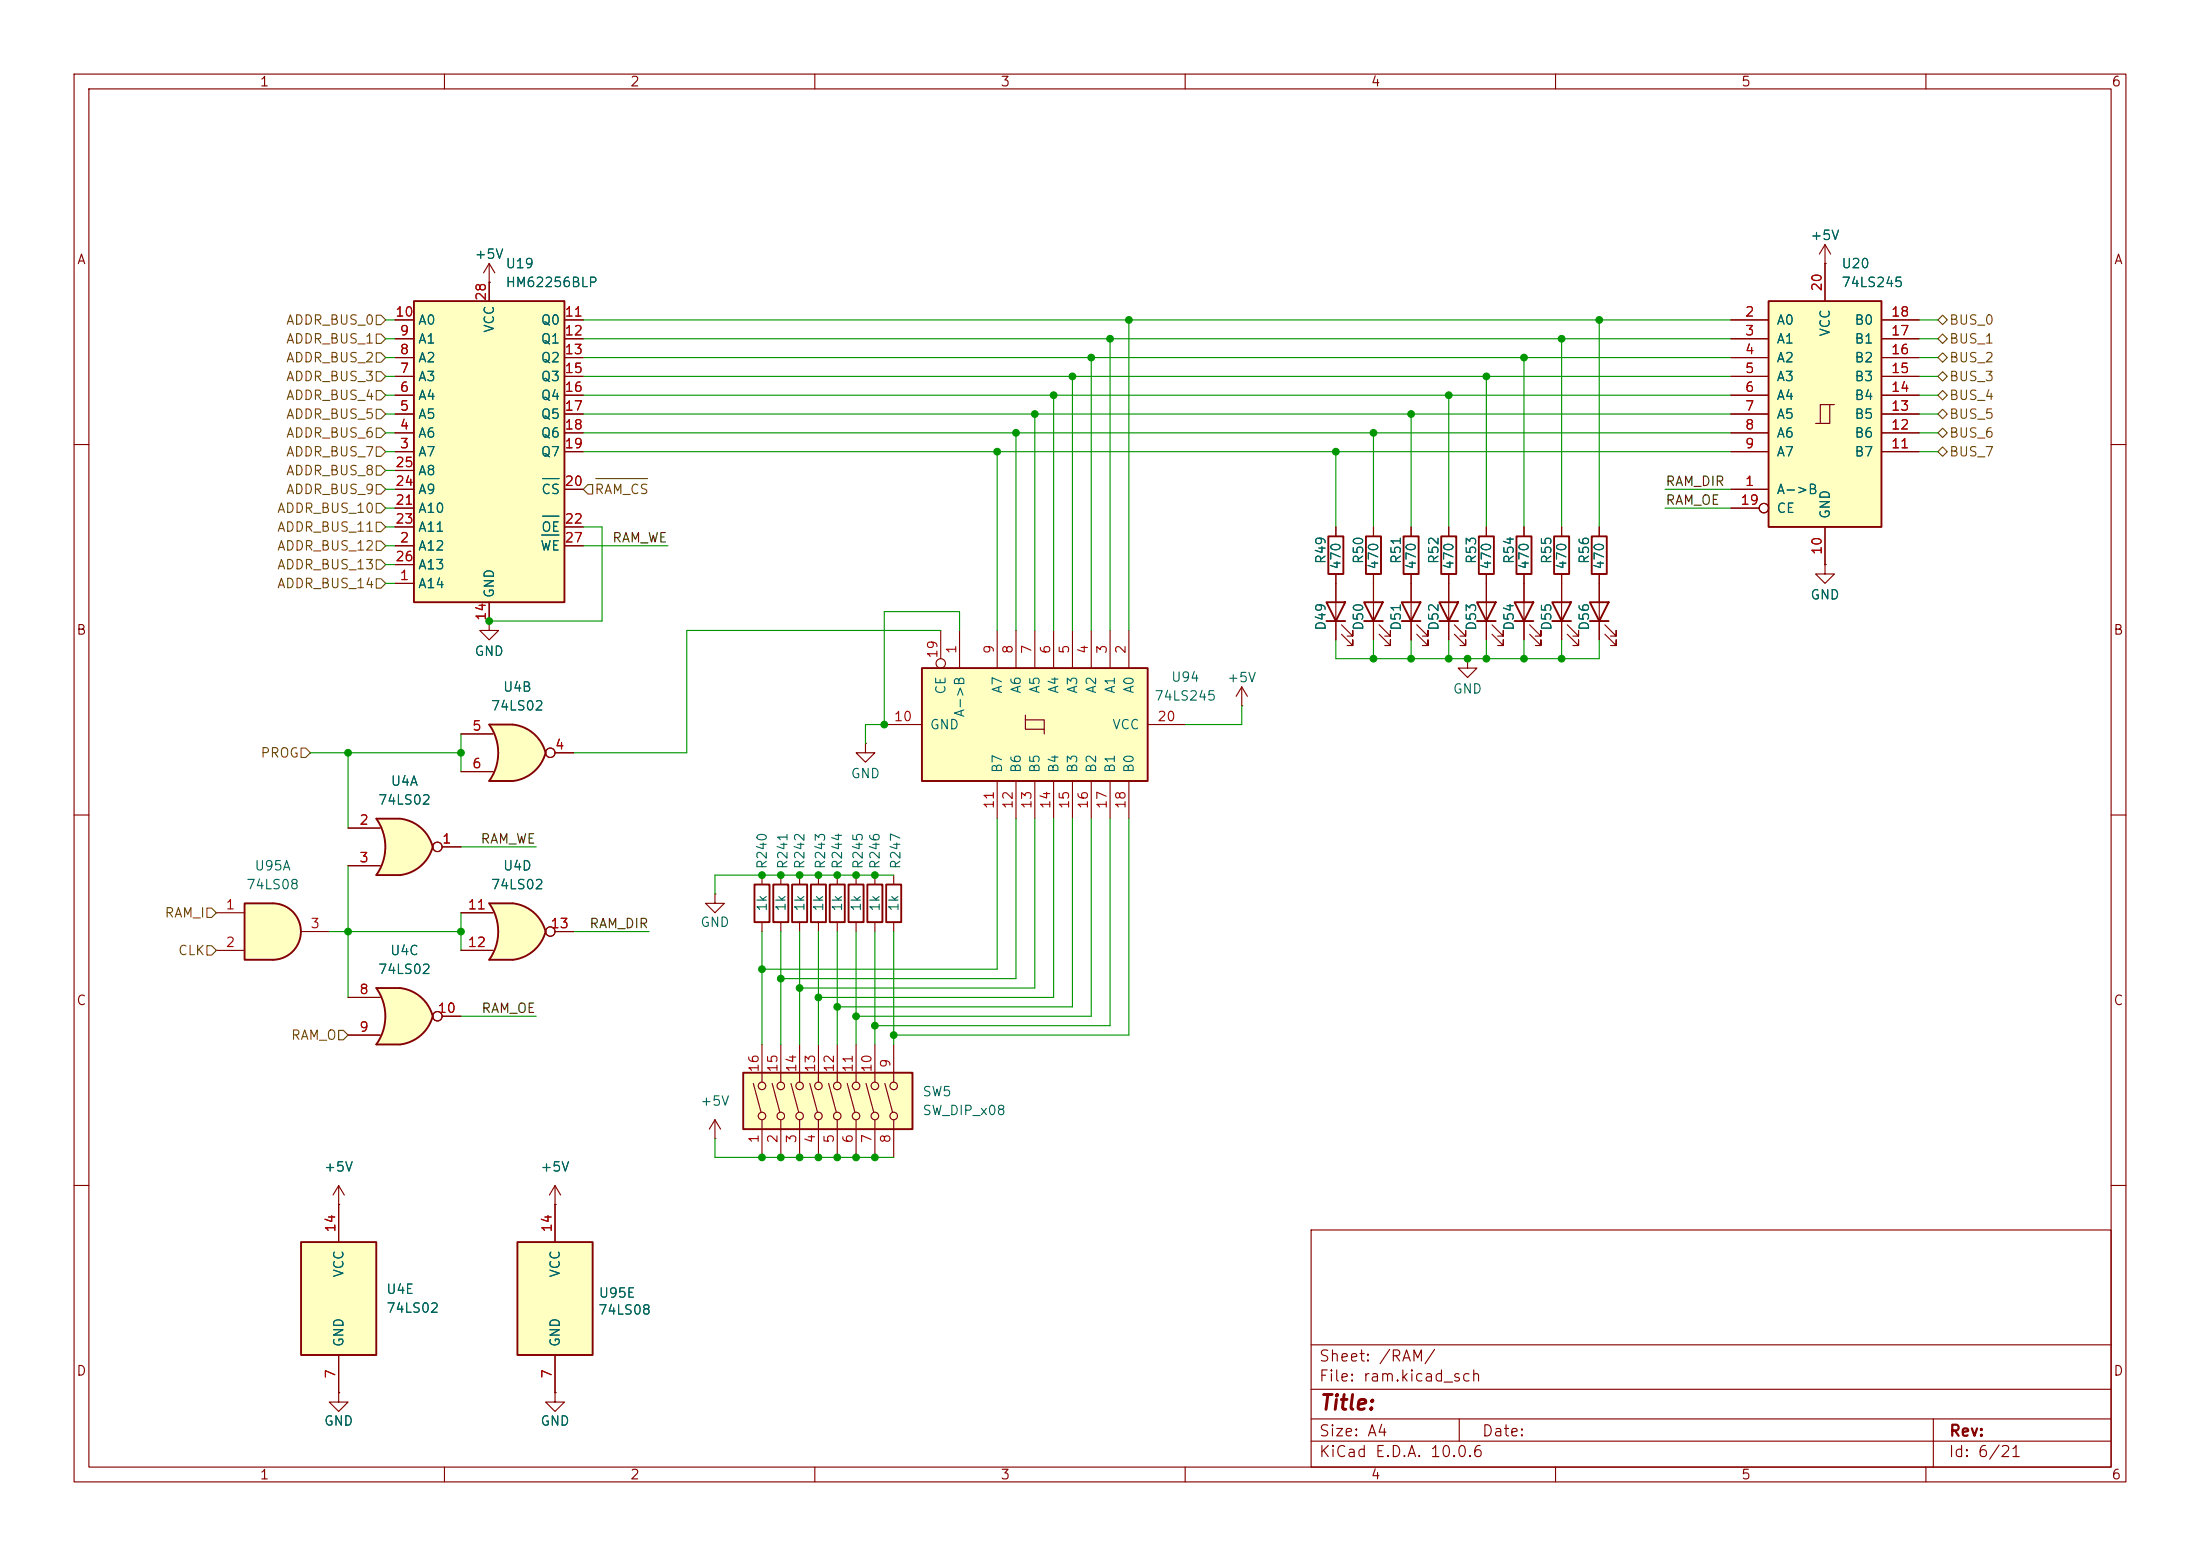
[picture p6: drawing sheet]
<svg xmlns="http://www.w3.org/2000/svg" width="297mm" height="210mm" viewBox="0 0 297 210" stroke-linecap="round" stroke-linejoin="round" font-family="sans-serif">
<g fill="none" stroke="#840000" stroke-width=".15">
<path d="M10 10h277v190h-277zM12 12h273v186h-273zM60 10v2M110 10v2M160 10v2M210 10v2M260 10v2M10 60h2M200.7 71.1v1.3M200.7 77.5v1.2M205.7 71.1v1.3M205.7 77.5v8.9"/>
<path d="M210.8 71.1v1.3M210.8 77.5v8.9M215.9 71.1v1.3M215.9 77.5v8.9M285 60h2M206.5 85.6l1.5 1.5v-.7v.7h-.7M206.5 84.3l1.5 1.6v-.8v.8h-.7M211.6 85.6l1.5 1.5v-.7v.7h-.8M211.6 84.3l1.5 1.6v-.8v.8h-.8M216.7 85.6l1.5 1.5v-.7v.7h-.8M216.7 84.3l1.5 1.6v-.8v.8h-.8M10 110h2"/>
<path d="M107.9 118.1v1.3M110.5 118.1v1.3M285 110h2M107.9 124.5v1.2M110.5 124.5v1.2M10 160h2M177 166h108v32h-108zM285 160h2M60 198v2M110 198v2M160 198v2M177 194.5h108"/>
<path d="M177 191.5h108M177 187.5h108M177 181.5h108M197 191.5v3M210 198v2M260 198v2M261 191.5v6.5"/>
</g>
<path d="M199.6 72.4h2.1v5.1h-2.1zM204.7 72.4h2.1v5.1h-2.1zM209.8 72.4h2v5.1h-2zM214.9 72.4h2v5.1h-2zM204.5 81.3h2.5l-1.3 2.5zM204.5 83.8h2.5M209.5 81.3h2.6l-1.3 2.5zM209.5 83.8h2.6M214.6 81.3h2.6l-1.3 2.5zM214.6 83.8h2.6M106.9 119.4h2.1v5.1h-2.1zM109.5 119.4h2v5.1h-2z" fill="none" stroke="#840000" stroke-width=".25"/>
<path d="M100.3 144.8h22.9v7.6h-22.9z" fill="#ffffc2"/>
<g fill="none" stroke="#840000" stroke-width=".15">
<path d="M101.7 146.2l1 3.9M102.9 141v5.1M102.9 151.1v5.1M104.2 146.2l1.1 3.9M105.4 141v5.1M105.4 151.1v5.1M106.8 146.2l1 3.9M107.9 141v5.1M107.9 151.1v5.1M109.3 146.2l1.1 3.9M110.5 141v5.1M110.5 151.1v5.1"/>
<path d="M111.9 146.2l1 3.9M113 141v5.1M113 151.1v5.1M114.4 146.2l1 3.9M115.6 141v5.1M115.6 151.1v5.1M116.9 146.2l1.1 3.9M118.1 141v5.1M118.1 151.1v5.1M119.5 146.2l1 3.9M120.6 141v5.1M120.6 151.1v5.1"/>
<circle cx="102.9" cy="150.6" r=".51"/>
<circle cx="102.9" cy="146.6" r=".51"/>
<circle cx="105.4" cy="150.6" r=".51"/>
<circle cx="105.4" cy="146.6" r=".51"/>
<circle cx="108" cy="150.6" r=".51"/>
<circle cx="108" cy="146.6" r=".51"/>
<circle cx="110.5" cy="150.6" r=".51"/>
<circle cx="110.5" cy="146.6" r=".51"/>
<circle cx="113" cy="150.6" r=".51"/>
<circle cx="113" cy="146.6" r=".51"/>
<circle cx="115.6" cy="146.6" r=".51"/>
<circle cx="115.6" cy="150.6" r=".51"/>
<circle cx="118.1" cy="150.6" r=".51"/>
<circle cx="118.1" cy="146.6" r=".51"/>
<circle cx="120.7" cy="150.6" r=".51"/>
<circle cx="120.7" cy="146.6" r=".51"/>
</g>
<path d="M100.3 144.8h22.9v7.6h-22.9z" fill="none" stroke="#840000" stroke-width=".25"/>
<path d="M66 97.8h3.2M66 105.4h3.2" fill="none" stroke="#ffffc2" stroke-width=".14"/>
<g fill="#ffffc2" stroke="#ffffc2" stroke-width=".14">
<path d="M68.6 100.2l5.1 1.4a5.2 5.2 0 0 1-4.5 3.8z"/>
<path d="M69.2 97.8a5.1 5.1 0 0 1 4.5 3.8l-5 1.3z"/>
</g>
<path d="M66 97.8h3.2v7.6h-3.2a6.7 6.7 0 0 0 0-7.6z" fill="#ffffc2"/>
<path d="M69.2 97.8h-3.2a6.6 6.6 0 0 1 0 7.6h3.2M69.2 97.8a5.1 5.1 0 0 1 4.5 3.8M189.2 81.3h2.6l-1.3 2.5zM189.2 83.8h2.6M199.4 81.3h2.5l-1.2 2.5zM199.4 83.8h2.5M73.7 101.6a5.2 5.2 0 0 1-4.5 3.8" fill="none" stroke="#840000" stroke-width=".25"/>
<g fill="none" stroke="#840000" stroke-width=".15">
<path d="M190.5 78.7v7.7M200.7 78.7v7.7M62.2 99.1h4.3M66 83.8v1.3h1.3l-1.3 1.3-1.2-1.3h1.2M66 83.8h.1M191.3 85.6l1.5 1.5v-.7v.7h-.8M191.3 84.3l1.5 1.6v-.8v.8h-.8M201.4 85.6l1.5 1.5v-.7v.7h-.7M201.4 84.3l1.5 1.6v-.8v.8h-.7M62.2 104.1h4.3M74.9 101.6h2.6"/>
<circle cx="74.3" cy="101.6" r=".63"/>
</g>
<path d="M66 121.9h3.2M66 129.5h3.2" fill="none" stroke="#ffffc2" stroke-width=".14"/>
<g fill="#ffffc2" stroke="#ffffc2" stroke-width=".14">
<path d="M68.6 124.4l5.1 1.3a5.2 5.2 0 0 1-4.5 3.8z"/>
<path d="M69.2 121.9a5.1 5.1 0 0 1 4.5 3.8l-5 1.3z"/>
</g>
<path d="M66 121.9h3.2v7.6h-3.2a6.7 6.7 0 0 0 0-7.6z" fill="#ffffc2"/>
<path d="M69.2 121.9h-3.2a6.6 6.6 0 0 1 0 7.6h3.2M69.2 121.9a5.1 5.1 0 0 1 4.5 3.8M73.7 125.7a5.2 5.2 0 0 1-4.5 3.8" fill="none" stroke="#840000" stroke-width=".25"/>
<g fill="none" stroke="#840000" stroke-width=".15">
<path d="M62.2 123.2h4.3M62.2 128.3h4.3M74.9 125.7h2.6M96.5 153.7h.1M96.5 151.1l-.7 1.3M96.5 151.1l.8 1.3M96.5 151.1v2.6"/>
<circle cx="74.3" cy="125.7" r=".63"/>
</g>
<path d="M50.8 133.4h3.2M50.8 141h3.2" fill="none" stroke="#ffffc2" stroke-width=".14"/>
<g fill="#ffffc2" stroke="#ffffc2" stroke-width=".14">
<path d="M53.4 135.8l5 1.4a5.2 5.2 0 0 1-4.4 3.8z"/>
<path d="M54 133.4a5.1 5.1 0 0 1 4.4 3.8l-5 1.3z"/>
</g>
<path d="M50.8 133.4h3.2v7.6h-3.2a6.7 6.7 0 0 0 0-7.6z" fill="#ffffc2"/>
<path d="M114.6 119.4h2v5.1h-2zM119.6 119.4h2.1v5.1h-2.1zM54 133.4h-3.2a6.6 6.6 0 0 1 0 7.6h3.2M54 133.4a5.1 5.1 0 0 1 4.4 3.8 5.2 5.2 0 0 1-4.4 3.8" fill="none" stroke="#840000" stroke-width=".25"/>
<g fill="none" stroke="#840000" stroke-width=".15">
<path d="M115.6 118.1v1.3M116.8 100.3v1.3h1.3l-1.3 1.3-1.2-1.3h1.2M116.8 100.3h.1M120.6 118.1v1.3M47 134.6h4.3M47 139.7h4.3M59.7 137.2h2.5M96.5 120.7v1.2h1.3l-1.3 1.3-1.3-1.3h1.3M96.5 120.7h.1M115.6 124.5v1.2M120.6 124.5v1.2M74.9 162.6h.1"/>
<path d="M74.9 160l-.7 1.3M74.9 160l.8 1.3M74.9 160v2.6M45.7 188v1.2h1.3l-1.3 1.3-1.3-1.3h1.3M45.7 188h.1"/>
<circle cx="59.1" cy="137.2" r=".63"/>
</g>
<path d="M40.6 167.6h10.2v15.3h-10.2z" fill="#ffffc2"/>
<path d="M194.3 81.3h2.5l-1.2 2.5zM194.3 83.8h2.5M117.1 119.4h2v5.1h-2zM40.6 167.6h10.2v15.3h-10.2z" fill="none" stroke="#840000" stroke-width=".25"/>
<path d="M195.6 78.7v7.7M196.3 85.6l1.6 1.5v-.7v.7h-.8M196.3 84.3l1.6 1.6v-.8v.8h-.8M118.1 118.1v1.3M118.1 124.5v1.2M45.7 162.6v5M45.7 182.9v5.1" fill="none" stroke="#840000" stroke-width=".15"/>
<path d="M36.8 121.9a3.8 3.8 0 0 1 3.8 3.8 3.8 3.8 0 0 1-3.8 3.8z" fill="#ffffc2" stroke="#ffffc2" stroke-width=".14"/>
<path d="M33 121.9h3.8v7.6h-3.8z" fill="#ffffc2"/>
<path d="M33 121.9h3.8a3.8 3.8 0 0 1 3.8 3.8 3.8 3.8 0 0 1-3.8 3.8h-3.8z" fill="none" stroke="#840000" stroke-width=".25"/>
<path d="M29.2 123.2h3.8M29.2 128.3h3.8M40.6 125.7h3.8M74.9 188v1.2h1.3l-1.3 1.3-1.2-1.3h1.2M74.9 188h.1" fill="none" stroke="#840000" stroke-width=".15"/>
<path d="M124.5 90.2h30.4v15.2h-30.4z" fill="#ffffc2"/>
<g fill="none" stroke="#840000" stroke-width=".15">
<path d="M119.4 97.8h5.1M127 85.1v3.8M129.5 85.1v5.1M134.6 85.1v5.1M137.2 85.1v5.1M138.4 96.5v1.9h2.6v.7M138.4 97.2h2.6v1.2M139.7 85.1v5.1M142.2 85.1v5.1M144.8 85.1v5.1M147.3 85.1v5.1M149.9 85.1v5.1"/>
<path d="M152.4 85.1v5.1M154.9 97.8h5.1M134.6 105.4v5.1M137.2 105.4v5.1M139.7 105.4v5.1M142.2 105.4v5.1M144.8 105.4v5.1M147.3 105.4v5.1M149.9 105.4v5.1M152.4 105.4v5.1"/>
<circle cx="127" cy="89.5" r=".63"/>
</g>
<path d="M124.5 90.2h30.4v15.2h-30.4z" fill="none" stroke="#840000" stroke-width=".25"/>
<path d="M69.8 167.6h10.2v15.3h-10.2z" fill="#ffffc2"/>
<path d="M69.8 167.6h10.2v15.3h-10.2z" fill="none" stroke="#840000" stroke-width=".25"/>
<path d="M74.9 162.6v5M74.9 182.9v5.1" fill="none" stroke="#840000" stroke-width=".15"/>
<path d="M50.8 110.5h3.2M50.8 118.1h3.2" fill="none" stroke="#ffffc2" stroke-width=".14"/>
<g fill="#ffffc2" stroke="#ffffc2" stroke-width=".14">
<path d="M53.4 112.9l5 1.4a5.2 5.2 0 0 1-4.4 3.8z"/>
<path d="M54 110.5a5.1 5.1 0 0 1 4.4 3.8l-5 1.3z"/>
</g>
<path d="M50.8 110.5h3.2v7.6h-3.2a6.7 6.7 0 0 0 0-7.6z" fill="#ffffc2"/>
<path d="M54 110.5h-3.2a6.6 6.6 0 0 1 0 7.6h3.2M54 110.5a5.1 5.1 0 0 1 4.4 3.8 5.2 5.2 0 0 1-4.4 3.8" fill="none" stroke="#840000" stroke-width=".25"/>
<g fill="none" stroke="#840000" stroke-width=".15">
<path d="M66 38.1h.1M66 35.6l-.7 1.2M66 35.6l.8 1.2M66 35.6v2.5M246.4 76.2v1.3h1.2l-1.2 1.2-1.3-1.2h1.3M246.4 76.2h.1M167.6 95.3h.1M167.6 92.7l-.7 1.3M167.6 92.7l.8 1.3M167.6 92.7v2.6M47 111.8h4.3M47 116.8h4.3"/>
<path d="M59.7 114.3h2.5M45.7 162.6h.1M45.7 160l-.7 1.3M45.7 160l.8 1.3M45.7 160v2.6"/>
<circle cx="59.1" cy="114.3" r=".63"/>
</g>
<path d="M55.9 40.6h20.3v40.7h-20.3z" fill="#ffffc2"/>
<path d="M55.9 40.6h20.3v40.7h-20.3z" fill="none" stroke="#840000" stroke-width=".25"/>
<g fill="none" stroke="#840000" stroke-width=".15">
<path d="M66 38.1v2.5M246.4 35.6h.1M246.4 33l-.8 1.3M246.4 33l.7 1.3M246.4 33v2.6M53.3 58.4h2.6M53.3 55.9h2.6M53.3 53.3h2.6M53.3 50.8h2.6M53.3 48.3h2.6M53.3 45.7h2.6M53.3 43.2h2.6"/>
<path d="M76.2 58.4h2.5M76.2 55.9h2.5M76.2 53.3h2.5M76.2 50.8h2.5M76.2 48.3h2.5M76.2 45.7h2.5M76.2 43.2h2.5M53.3 78.7h2.6M53.3 73.7h2.6M53.3 61h2.6M53.3 66h2.6M53.3 68.6h2.6"/>
<path d="M53.3 71.1h2.6M53.3 63.5h2.6M53.3 76.2h2.6M76.2 73.7h2.5M76.2 61h2.5M76.2 66h2.5M76.2 71.1h2.5M66 81.3v2.5"/>
</g>
<path d="M73.1 72.2h2.4M73.2 64.6h2.3M73.2 69.7h2.3" fill="none" stroke="#006464" stroke-width=".15"/>
<path d="M238.8 40.6h15.2v30.5h-15.2z" fill="#ffffc2"/>
<g fill="none" stroke="#840000" stroke-width=".15">
<path d="M66 38.1h.1M66 38.1v2.5M246.4 35.6h.1M246.4 35.6v5M53.3 43.2h2.6M53.3 45.7h2.6M53.3 48.3h2.6M53.3 50.8h2.6M53.3 53.3h2.6M53.3 55.9h2.6M53.3 58.4h2.6M76.2 43.2h2.5"/>
<path d="M76.2 45.7h2.5M76.2 48.3h2.5M76.2 50.8h2.5M76.2 53.3h2.5M76.2 55.9h2.5M76.2 58.4h2.5M233.7 43.2h5.1M233.7 45.7h5.1M233.7 48.3h5.1M233.7 50.8h5.1M233.7 53.3h5.1M233.7 55.9h5.1"/>
<path d="M233.7 58.4h5.1M247 54.6h-1.3v2.6M247.6 54.6h-.6v2.6h-1.9M254 43.2h5.1M254 45.7h5.1M254 48.3h5.1M254 50.8h5.1M254 53.3h5.1M254 55.9h5.1M254 58.4h5.1M53.3 66h2.6M53.3 61h2.6"/>
<path d="M53.3 68.6h2.6M53.3 78.7h2.6M53.3 73.7h2.6M53.3 71.1h2.6M53.3 63.5h2.6M53.3 76.2h2.6M76.2 66h2.5M76.2 61h2.5M76.2 73.7h2.5M76.2 71.1h2.5M180.3 71.1v1.3M180.3 77.5v8.9"/>
<path d="M185.4 71.1v1.3M185.4 77.5v8.9M190.5 71.1v1.3M190.5 77.5v3.8M195.6 71.1v1.3M195.6 77.5v3.8M200.7 71.1v1.3M200.7 77.5v3.8M205.7 71.1v1.3M205.7 77.5v3.8M210.8 71.1v1.3M210.8 77.5v3.8"/>
<path d="M215.9 71.1v1.3M215.9 77.5v3.8M233.7 66h5.1M233.7 61h5.1M233.7 68.6h3.8M246.4 76.2h.1M246.4 71.1v5.1M254 61h5.1M62.2 99.1h4.3M66 83.8h.1M66 81.3v2.5M181.1 85.6l1.5 1.5v-.7v.7h-.7"/>
<path d="M181.1 84.3l1.5 1.6v-.8v.8h-.7M186.2 85.6l1.5 1.5v-.7v.7h-.8M186.2 84.3l1.5 1.6v-.8v.8h-.8M190.5 83.8v2.6M195.6 83.8v2.6M198.1 88.9v1.3h1.3l-1.3 1.2-1.3-1.2h1.3M198.1 88.9h.1M200.7 83.8v2.6M205.7 83.8v2.6M210.8 83.8v2.6M215.9 83.8v2.6M47 111.8h4.3"/>
<path d="M47 116.8h4.3M59.7 114.3h2.5M62.2 104.1h4.3M74.9 101.6h2.6M102.9 118.1v1.3M105.4 118.1v1.3M113 118.1v1.3M47 134.6h4.3M47 139.7h4.3M59.7 137.2h2.5M62.2 123.2h4.3M62.2 128.3h4.3"/>
<path d="M74.9 125.7h2.6M102.9 124.5v1.2M105.4 124.5v1.2M113 124.5v1.2M45.7 162.6h.1M45.7 162.6v5M74.9 162.6h.1M74.9 162.6v5M45.7 188h.1M45.7 182.9v5.1M74.9 188h.1M74.9 182.9v5.1"/>
<circle cx="238.1" cy="68.6" r=".63"/>
<circle cx="59.1" cy="114.3" r=".63"/>
<circle cx="74.3" cy="101.6" r=".63"/>
<circle cx="59.1" cy="137.2" r=".63"/>
<circle cx="74.3" cy="125.7" r=".63"/>
</g>
<path d="M238.8 40.6h15.2v30.5h-15.2zM179.3 72.4h2.1v5.1h-2.1zM184.4 72.4h2v5.1h-2zM189.5 72.4h2v5.1h-2zM194.6 72.4h2v5.1h-2zM179.1 81.3h2.5l-1.3 2.5zM179.1 83.8h2.5M184.1 81.3h2.6l-1.3 2.5zM184.1 83.8h2.6M101.9 119.4h2v5.1h-2zM104.4 119.4h2v5.1h-2zM112 119.4h2v5.1h-2z" fill="none" stroke="#840000" stroke-width=".25"/>
<g fill="none" stroke="#725600" stroke-width=".15">
<path d="M50.8 47.6h.6l.7 .7-.7 .6h-.6zM50.8 42.5h.6l.7 .7-.7 .6h-.6zM50.8 50.2h.6l.7 .6-.7 .6h-.6zM50.8 52.7h.6l.7 .6-.7 .7h-.6zM50.8 57.8h.6l.7 .6-.7 .7h-.6zM50.8 55.2h.6l.7 .7-.7 .6h-.6zM50.8 45.1h.6l.7 .6-.7 .7h-.6zM261.6 50.8l.7-.6 .6 .6-.6 .6zM261.6 48.3l.7-.7 .6 .7-.6 .6zM261.6 45.7l.7-.6 .6 .6-.6 .7zM261.6 53.3l.7-.6 .6 .6-.6 .7zM261.6 58.4l.7-.6 .6 .6-.6 .7z"/>
<path d="M261.6 55.9l.7-.7 .6 .7-.6 .6zM262.3 42.5l.6 .7-.6 .6-.7-.6zM50.8 67.9h.6l.7 .7-.7 .6h-.6zM50.8 60.3h.6l.7 .7-.7 .6h-.6zM50.8 62.9h.6l.7 .6-.7 .6h-.6zM50.8 78.1h.6l.7 .6-.7 .7h-.6zM50.8 73h.6l.7 .7-.7 .6h-.6zM50.8 65.4h.6l.7 .6-.7 .7h-.6zM50.8 75.6h.6l.7 .6-.7 .6h-.6zM50.8 70.5h.6l.7 .6-.7 .7h-.6zM78.7 66l.7-.6h.6v1.3h-.6zM80.4 64.6h7"/>
<path d="M261.6 61l.7-.7 .6 .7-.6 .6zM40.6 101h.7l.6 .6-.6 .6h-.7zM27.9 122.6h.7l.6 .6-.6 .6h-.7zM27.9 127.6h.7l.6 .7-.6 .6h-.7zM45.7 139.1h.7l.6 .6-.6 .6h-.7z"/>
</g>
<g fill="none" stroke="#009600" stroke-width=".15">
<path d="M52.1 53.3h1.2M52.1 43.2h1.2M52.1 58.4h1.2M52.1 50.8h1.2M52.1 55.9h1.2M52.1 48.3h1.2M52.1 45.7h1.2M78.7 53.3h155M78.7 43.2h155M78.7 58.4h155M78.7 50.8h155M78.7 55.9h155"/>
<path d="M78.7 48.3h155M78.7 45.7h155M137.2 58.4v26.7M139.7 55.9v29.2M142.2 53.3v31.8M144.8 50.8v34.3M147.3 48.3v36.8M149.9 45.7v39.4M152.4 43.2v41.9M185.4 58.4v12.7M190.5 55.9v15.2M195.6 53.3v17.8"/>
<path d="M200.7 50.8v20.3M205.7 48.3v22.8M210.8 45.7v25.4M215.9 43.2v27.9M259.1 53.3h2.5M259.1 43.2h2.5M259.1 58.4h2.5M259.1 50.8h2.5M259.1 55.9h2.5M259.1 48.3h2.5M259.1 45.7h2.5M52.1 68.6h1.2"/>
<path d="M52.1 71.1h1.2M52.1 61h1.2M52.1 73.7h1.2M52.1 63.5h1.2M52.1 76.2h1.2M52.1 78.7h1.2M52.1 66h1.2M78.7 71.1h2.6v12.7h-15.3M78.7 61h155M78.7 73.7h11.5M134.6 61v24.1M180.3 61v10.1"/>
<path d="M224.8 68.6h8.9M224.8 66h8.9M259.1 61h2.5M62.2 99.1v5M127 85.1h-34.3v16.5h-15.2M129.5 85.1v-2.5h-10.1v15.2h-2.6v2.5M167.6 95.3v2.5h-7.6M180.3 86.4v2.5h35.6v-2.5M185.4 86.4v2.5M190.5 86.4v2.5M195.6 86.4v2.5M200.7 86.4v2.5"/>
<path d="M205.7 86.4v2.5M210.8 86.4v2.5M41.9 101.6h20.3M47 101.6v10.2M47 116.8v17.8M62.2 114.3h10.2M120.6 118.1h-24.1v2.6M134.6 110.5v20.3h-31.7M137.2 110.5v21.6h-31.8M139.7 110.5v22.9h-31.8M142.2 110.5v24.1h-31.7M144.8 110.5v25.4h-31.8"/>
<path d="M147.3 110.5v26.7h-31.7M149.9 110.5v27.9h-31.8M152.4 110.5v29.2h-31.8M44.4 125.7h17.8M62.2 123.2v5.1M62.2 137.2h10.2M77.5 125.7h10.1M102.9 125.7v15.3M105.4 125.7v15.3M107.9 125.7v15.3M110.5 125.7v15.3M113 125.7v15.3"/>
<path d="M115.6 125.7v15.3M118.1 125.7v15.3M120.6 125.7v15.3M96.5 153.7v2.5h24.1"/>
</g>
<path d="M73.1 72.2h2.4M73.2 64.6h2.3M73.2 69.7h2.3" fill="none" stroke="#006464" stroke-width=".15"/>
<g fill="#009600" stroke="#009600" stroke-width=".14">
<circle cx="107.9" cy="118.1" r=".46"/>
<circle cx="110.5" cy="118.1" r=".46"/>
<circle cx="113" cy="118.1" r=".46"/>
<circle cx="118.1" cy="118.1" r=".46"/>
<circle cx="115.6" cy="118.1" r=".46"/>
<circle cx="185.4" cy="58.4" r=".46"/>
<circle cx="137.2" cy="58.4" r=".46"/>
<circle cx="119.4" cy="97.8" r=".46"/>
<circle cx="134.6" cy="61" r=".46"/>
<circle cx="180.3" cy="61" r=".46"/>
<circle cx="200.7" cy="88.9" r=".46"/>
<circle cx="198.1" cy="88.9" r=".46"/>
<circle cx="210.8" cy="45.7" r=".46"/>
<circle cx="205.7" cy="48.3" r=".46"/>
<circle cx="200.7" cy="50.8" r=".46"/>
<circle cx="190.5" cy="88.9" r=".46"/>
<circle cx="185.4" cy="88.9" r=".46"/>
<circle cx="205.7" cy="88.9" r=".46"/>
<circle cx="210.8" cy="88.9" r=".46"/>
<circle cx="195.6" cy="88.9" r=".46"/>
<circle cx="190.5" cy="55.9" r=".46"/>
<circle cx="195.6" cy="53.3" r=".46"/>
<circle cx="215.9" cy="43.2" r=".46"/>
<circle cx="120.6" cy="139.7" r=".46"/>
<circle cx="118.1" cy="138.4" r=".46"/>
<circle cx="113" cy="156.2" r=".46"/>
<circle cx="118.1" cy="156.2" r=".46"/>
<circle cx="115.6" cy="156.2" r=".46"/>
<circle cx="110.5" cy="134.6" r=".46"/>
<circle cx="107.9" cy="133.4" r=".46"/>
<circle cx="115.6" cy="137.2" r=".46"/>
<circle cx="113" cy="135.9" r=".46"/>
<circle cx="110.5" cy="156.2" r=".46"/>
<circle cx="107.9" cy="156.2" r=".46"/>
<circle cx="105.4" cy="156.2" r=".46"/>
<circle cx="102.9" cy="156.2" r=".46"/>
<circle cx="105.4" cy="132.1" r=".46"/>
<circle cx="102.9" cy="130.8" r=".46"/>
<circle cx="144.8" cy="50.8" r=".46"/>
<circle cx="142.2" cy="53.3" r=".46"/>
<circle cx="152.4" cy="43.2" r=".46"/>
<circle cx="149.9" cy="45.7" r=".46"/>
<circle cx="147.3" cy="48.3" r=".46"/>
<circle cx="139.7" cy="55.9" r=".46"/>
<circle cx="66" cy="83.8" r=".46"/>
<circle cx="47" cy="101.6" r=".46"/>
<circle cx="105.4" cy="118.1" r=".46"/>
<circle cx="102.9" cy="118.1" r=".46"/>
<circle cx="47" cy="125.7" r=".46"/>
<circle cx="62.2" cy="125.7" r=".46"/>
<circle cx="62.2" cy="101.6" r=".46"/>
</g>
<text font-size="2" fill="#840000" x="178" y="190.8">Title:</text>
<g font-size="1.5" fill="#840000">
<text x="178" y="184.1">Sheet: /RAM/</text>
<text x="178" y="186.8">File: ram.kicad_sch</text>
<text x="178" y="197">KiCad E.D.A. 10.0.6</text>
<text x="178" y="194.2">Size: A4</text>
<text x="200" y="194.2">Date:</text>
<text x="263" y="197">Id: 6/21</text>
<text x="263" y="194.2">Rev:</text>
</g>
<g font-size="1.3" fill="#840000">
<text x="35" y="12">1</text>
<text x="85" y="12">2</text>
<text x="135" y="12">3</text>
<text x="185" y="12">4</text>
<text x="235" y="12">5</text>
<text x="285" y="12">6</text>
<text x="10.3" y="36">A</text>
<text x="285.3" y="36">A</text>
<text x="10.2" y="86">B</text>
<text x="285.2" y="86">B</text>
<text x="10.2" y="136">C</text>
<text x="285.2" y="136">C</text>
<text x="10.2" y="186">D</text>
<text x="285.2" y="186">D</text>
<text x="35" y="200">1</text>
<text x="85" y="200">2</text>
<text x="135" y="200">3</text>
<text x="185" y="200">4</text>
<text x="235" y="200">5</text>
<text x="285" y="200">6</text>
</g>
<g font-size="1.3" fill="#006464">
<text x="64" y="35.3">+5V</text>
<text x="244.3" y="32.7">+5V</text>
<text x="68.2" y="36.5">U19</text>
<text x="68.2" y="39.1">HM62256BLP</text>
<text x="248.5" y="36.5">U20</text>
<text x="248.5" y="39.1">74LS245</text>
<text x="56.4" y="46.7">A1</text>
<text x="56.4" y="44.1">A0</text>
<text x="67" y="45" transform="rotate(-90 67 45)">VCC</text>
<text x="72.9" y="44.1">Q0</text>
<text x="72.9" y="46.7">Q1</text>
<text x="239.7" y="44.1">A0</text>
<text x="239.7" y="46.7">A1</text>
<text x="247.3" y="45.5" transform="rotate(-90 247.3 45.5)">VCC</text>
<text x="250.3" y="46.7">B1</text>
<text x="250.3" y="44.1">B0</text>
<text x="56.4" y="51.8">A3</text>
<text x="56.4" y="49.2">A2</text>
<text x="72.9" y="49.2">Q2</text>
<text x="72.9" y="51.8">Q3</text>
<text x="239.7" y="49.2">A2</text>
<text x="239.7" y="51.8">A3</text>
<text x="250.3" y="51.8">B3</text>
<text x="250.3" y="49.2">B2</text>
<text x="56.4" y="59.4">A6</text>
<text x="56.4" y="56.8">A5</text>
<text x="56.4" y="54.3">A4</text>
<text x="72.9" y="54.3">Q4</text>
<text x="72.9" y="56.8">Q5</text>
<text x="72.9" y="59.4">Q6</text>
<text x="239.7" y="54.3">A4</text>
<text x="239.7" y="56.8">A5</text>
<text x="239.7" y="59.4">A6</text>
<text x="250.3" y="59.4">B6</text>
<text x="250.3" y="56.8">B5</text>
<text x="250.3" y="54.3">B4</text>
<text x="56.4" y="61.9">A7</text>
<text x="56.4" y="64.5">A8</text>
<text x="72.9" y="61.9">Q7</text>
<text x="239.7" y="61.9">A7</text>
<text x="250.3" y="61.9">B7</text>
<text x="56.4" y="69.5">A10</text>
<text x="56.4" y="67">A9</text>
<text x="73" y="67">CS</text>
<text x="239.7" y="67">A-&gt;B</text>
<text x="239.7" y="69.5">CE</text>
<text x="247.3" y="70.1" transform="rotate(-90 247.3 70.1)">GND</text>
<text x="56.4" y="74.6">A12</text>
<text x="56.4" y="72.1">A11</text>
<text x="56.4" y="77.2">A13</text>
<text x="72.9" y="74.6">WE</text>
<text x="73" y="72.1">OE</text>
<text x="179.3" y="76.2" transform="rotate(-90 179.3 76.2)">R49</text>
<text x="181.3" y="77" transform="rotate(-90 181.3 77)">470</text>
<text x="184.4" y="76.2" transform="rotate(-90 184.4 76.2)">R50</text>
<text x="186.4" y="77" transform="rotate(-90 186.4 77)">470</text>
<text x="189.4" y="76.2" transform="rotate(-90 189.4 76.2)">R51</text>
<text x="191.5" y="77" transform="rotate(-90 191.5 77)">470</text>
<text x="194.5" y="76.2" transform="rotate(-90 194.5 76.2)">R52</text>
<text x="196.5" y="77" transform="rotate(-90 196.5 77)">470</text>
<text x="199.6" y="76.2" transform="rotate(-90 199.6 76.2)">R53</text>
<text x="201.6" y="77" transform="rotate(-90 201.6 77)">470</text>
<text x="204.7" y="76.2" transform="rotate(-90 204.7 76.2)">R54</text>
<text x="206.7" y="77" transform="rotate(-90 206.7 77)">470</text>
<text x="209.8" y="76.2" transform="rotate(-90 209.8 76.2)">R55</text>
<text x="211.8" y="77" transform="rotate(-90 211.8 77)">470</text>
<text x="214.8" y="76.2" transform="rotate(-90 214.8 76.2)">R56</text>
<text x="216.9" y="77" transform="rotate(-90 216.9 77)">470</text>
<text x="56.4" y="79.7">A14</text>
<text x="67" y="80.8" transform="rotate(-90 67 80.8)">GND</text>
<text x="244.3" y="81.2">GND</text>
<text x="64" y="88.8">GND</text>
<text x="179.3" y="85.2" transform="rotate(-90 179.3 85.2)">D49</text>
<text x="184.4" y="85.2" transform="rotate(-90 184.4 85.2)">D50</text>
<text x="189.4" y="85.2" transform="rotate(-90 189.4 85.2)">D51</text>
<text x="194.5" y="85.2" transform="rotate(-90 194.5 85.2)">D52</text>
<text x="199.6" y="85.2" transform="rotate(-90 199.6 85.2)">D53</text>
<text x="204.7" y="85.2" transform="rotate(-90 204.7 85.2)">D54</text>
<text x="209.8" y="85.2" transform="rotate(-90 209.8 85.2)">D55</text>
<text x="214.8" y="85.2" transform="rotate(-90 214.8 85.2)">D56</text>
<text x="67.8" y="93.7">U4B</text>
<text x="128" y="93.8" transform="rotate(-90 128 93.8)">CE</text>
<text x="135.6" y="93.7" transform="rotate(-90 135.6 93.7)">A7</text>
<text x="138.1" y="93.7" transform="rotate(-90 138.1 93.7)">A6</text>
<text x="140.7" y="93.7" transform="rotate(-90 140.7 93.7)">A5</text>
<text x="143.2" y="93.7" transform="rotate(-90 143.2 93.7)">A4</text>
<text x="145.7" y="93.7" transform="rotate(-90 145.7 93.7)">A3</text>
<text x="148.3" y="93.7" transform="rotate(-90 148.3 93.7)">A2</text>
<text x="150.8" y="93.7" transform="rotate(-90 150.8 93.7)">A1</text>
<text x="153.4" y="93.7" transform="rotate(-90 153.4 93.7)">A0</text>
<text x="155.8" y="94.9">74LS245</text>
<text x="158" y="92.3">U94</text>
<text x="165.6" y="92.4">+5V</text>
<text x="196.1" y="93.9">GND</text>
<text x="66.2" y="96.2">74LS02</text>
<text x="125.4" y="98.8">GND</text>
<text x="130.5" y="96.9" transform="rotate(-90 130.5 96.9)">A-&gt;B</text>
<text x="150.1" y="98.8">VCC</text>
<text x="52.7" y="106.4">U4A</text>
<text x="114.8" y="105.4">GND</text>
<text x="135.6" y="104.4" transform="rotate(-90 135.6 104.4)">B7</text>
<text x="138.1" y="104.4" transform="rotate(-90 138.1 104.4)">B6</text>
<text x="140.7" y="104.4" transform="rotate(-90 140.7 104.4)">B5</text>
<text x="143.2" y="104.4" transform="rotate(-90 143.2 104.4)">B4</text>
<text x="145.7" y="104.4" transform="rotate(-90 145.7 104.4)">B3</text>
<text x="148.3" y="104.4" transform="rotate(-90 148.3 104.4)">B2</text>
<text x="150.8" y="104.4" transform="rotate(-90 150.8 104.4)">B1</text>
<text x="153.4" y="104.4" transform="rotate(-90 153.4 104.4)">B0</text>
<text x="50.9" y="108.9">74LS02</text>
<text x="34.3" y="117.8">U95A</text>
<text x="67.8" y="117.8">U4D</text>
<text x="103.8" y="117.4" transform="rotate(-90 103.8 117.4)">R240</text>
<text x="106.6" y="117.4" transform="rotate(-90 106.6 117.4)">R241</text>
<text x="108.9" y="117.4" transform="rotate(-90 108.9 117.4)">R242</text>
<text x="111.7" y="117.4" transform="rotate(-90 111.7 117.4)">R243</text>
<text x="114" y="117.4" transform="rotate(-90 114 117.4)">R244</text>
<text x="116.8" y="117.4" transform="rotate(-90 116.8 117.4)">R245</text>
<text x="119.1" y="117.4" transform="rotate(-90 119.1 117.4)">R246</text>
<text x="121.9" y="117.4" transform="rotate(-90 121.9 117.4)">R247</text>
<text x="33.2" y="120.3">74LS08</text>
<text x="66.2" y="120.3">74LS02</text>
<text x="94.5" y="125.4">GND</text>
<text x="103.8" y="123.1" transform="rotate(-90 103.8 123.1)">1k</text>
<text x="106.4" y="123.1" transform="rotate(-90 106.4 123.1)">1k</text>
<text x="108.9" y="123.1" transform="rotate(-90 108.9 123.1)">1k</text>
<text x="111.5" y="123.1" transform="rotate(-90 111.5 123.1)">1k</text>
<text x="114" y="123.1" transform="rotate(-90 114 123.1)">1k</text>
<text x="116.5" y="123.1" transform="rotate(-90 116.5 123.1)">1k</text>
<text x="119.1" y="123.1" transform="rotate(-90 119.1 123.1)">1k</text>
<text x="121.6" y="123.1" transform="rotate(-90 121.6 123.1)">1k</text>
<text x="50.9" y="131.8">74LS02</text>
<text x="52.6" y="129.2">U4C</text>
<text x="94.5" y="149.6">+5V</text>
<text x="124.4" y="148.3">SW5</text>
<text x="124.4" y="150.8">SW_DIP_x08</text>
<text x="43.7" y="158.4">+5V</text>
<text x="72.9" y="158.4">+5V</text>
<text x="46.7" y="172.5" transform="rotate(-90 46.7 172.5)">VCC</text>
<text x="75.9" y="172.5" transform="rotate(-90 75.9 172.5)">VCC</text>
<text x="52.1" y="175">U4E</text>
<text x="52.1" y="177.5">74LS02</text>
<text x="80.7" y="177.7">74LS08</text>
<text x="80.7" y="175.5">U95E</text>
<text x="46.7" y="181.9" transform="rotate(-90 46.7 181.9)">GND</text>
<text x="75.9" y="181.9" transform="rotate(-90 75.9 181.9)">GND</text>
<text x="43.7" y="192.7">GND</text>
<text x="72.9" y="192.7">GND</text>
</g>
<g font-size="1.3" fill="#a90000">
<text x="65.9" y="40.7" transform="rotate(-90 65.9 40.7)">28</text>
<text x="246.2" y="39.4" transform="rotate(-90 246.2 39.4)">20</text>
<text x="53.3" y="43">10</text>
<text x="53.9" y="45.6">9</text>
<text x="76.1" y="43">11</text>
<text x="76.1" y="45.6">12</text>
<text x="235.5" y="43">2</text>
<text x="235.5" y="45.6">3</text>
<text x="255.2" y="45.6">17</text>
<text x="255.2" y="43">18</text>
<text x="53.9" y="53.2">6</text>
<text x="53.9" y="50.7">7</text>
<text x="53.9" y="48.1">8</text>
<text x="76.1" y="48.1">13</text>
<text x="76.1" y="50.7">15</text>
<text x="76.1" y="53.2">16</text>
<text x="235.5" y="48.1">4</text>
<text x="235.5" y="50.7">5</text>
<text x="235.5" y="53.2">6</text>
<text x="255.2" y="53.2">14</text>
<text x="255.2" y="50.7">15</text>
<text x="255.2" y="48.1">16</text>
<text x="53.9" y="58.3">4</text>
<text x="53.9" y="55.7">5</text>
<text x="76.1" y="55.7">17</text>
<text x="76.1" y="58.3">18</text>
<text x="235.5" y="55.7">7</text>
<text x="235.5" y="58.3">8</text>
<text x="255.2" y="58.3">12</text>
<text x="255.2" y="55.7">13</text>
<text x="53.3" y="65.9">24</text>
<text x="53.3" y="63.4">25</text>
<text x="53.9" y="60.8">3</text>
<text x="76.1" y="60.8">19</text>
<text x="76.1" y="65.9">20</text>
<text x="235.5" y="65.9">1</text>
<text x="235.5" y="60.8">9</text>
<text x="255.2" y="60.8">11</text>
<text x="53.3" y="68.4">21</text>
<text x="53.3" y="71">23</text>
<text x="76.1" y="71">22</text>
<text x="234.9" y="68.4">19</text>
<text x="53.3" y="76.1">26</text>
<text x="53.9" y="73.5">2</text>
<text x="76.1" y="73.5">27</text>
<text x="246.2" y="75" transform="rotate(-90 246.2 75)">10</text>
<text x="53.9" y="78.6">1</text>
<text x="65.9" y="83.9" transform="rotate(-90 65.9 83.9)">14</text>
<text x="126.9" y="89" transform="rotate(-90 126.9 89)">19</text>
<text x="129.4" y="88.4" transform="rotate(-90 129.4 88.4)">1</text>
<text x="134.5" y="88.4" transform="rotate(-90 134.5 88.4)">9</text>
<text x="137" y="88.4" transform="rotate(-90 137 88.4)">8</text>
<text x="139.6" y="88.4" transform="rotate(-90 139.6 88.4)">7</text>
<text x="142.1" y="88.4" transform="rotate(-90 142.1 88.4)">6</text>
<text x="144.6" y="88.4" transform="rotate(-90 144.6 88.4)">5</text>
<text x="147.2" y="88.4" transform="rotate(-90 147.2 88.4)">4</text>
<text x="149.7" y="88.4" transform="rotate(-90 149.7 88.4)">3</text>
<text x="152.3" y="88.4" transform="rotate(-90 152.3 88.4)">2</text>
<text x="63.7" y="98.9">5</text>
<text x="74.8" y="101.5">4</text>
<text x="120.6" y="97.7">10</text>
<text x="156.1" y="97.7">20</text>
<text x="63.7" y="104">6</text>
<text x="48.4" y="111.6">2</text>
<text x="134.5" y="109.3" transform="rotate(-90 134.5 109.3)">11</text>
<text x="137" y="109.3" transform="rotate(-90 137 109.3)">12</text>
<text x="139.6" y="109.3" transform="rotate(-90 139.6 109.3)">13</text>
<text x="142.1" y="109.3" transform="rotate(-90 142.1 109.3)">14</text>
<text x="144.6" y="109.3" transform="rotate(-90 144.6 109.3)">15</text>
<text x="147.2" y="109.3" transform="rotate(-90 147.2 109.3)">16</text>
<text x="149.7" y="109.3" transform="rotate(-90 149.7 109.3)">17</text>
<text x="152.3" y="109.3" transform="rotate(-90 152.3 109.3)">18</text>
<text x="48.4" y="116.7">3</text>
<text x="59.6" y="114.2">1</text>
<text x="30.4" y="123.1">1</text>
<text x="41.8" y="125.6">3</text>
<text x="63.1" y="123.1">11</text>
<text x="74.2" y="125.6">13</text>
<text x="30.4" y="128.1">2</text>
<text x="63.1" y="128.1">12</text>
<text x="48.4" y="134.5">8</text>
<text x="59" y="137">10</text>
<text x="48.4" y="139.6">9</text>
<text x="102.7" y="144.8" transform="rotate(-90 102.7 144.8)">16</text>
<text x="105.3" y="144.8" transform="rotate(-90 105.3 144.8)">15</text>
<text x="107.8" y="144.8" transform="rotate(-90 107.8 144.8)">14</text>
<text x="110.4" y="144.8" transform="rotate(-90 110.4 144.8)">13</text>
<text x="112.9" y="144.8" transform="rotate(-90 112.9 144.8)">12</text>
<text x="115.4" y="144.8" transform="rotate(-90 115.4 144.8)">11</text>
<text x="118" y="144.8" transform="rotate(-90 118 144.8)">10</text>
<text x="120.5" y="144.2" transform="rotate(-90 120.5 144.2)">9</text>
<text x="102.7" y="154.4" transform="rotate(-90 102.7 154.4)">1</text>
<text x="105.3" y="154.4" transform="rotate(-90 105.3 154.4)">2</text>
<text x="107.8" y="154.4" transform="rotate(-90 107.8 154.4)">3</text>
<text x="110.4" y="154.4" transform="rotate(-90 110.4 154.4)">4</text>
<text x="112.9" y="154.4" transform="rotate(-90 112.9 154.4)">5</text>
<text x="115.4" y="154.4" transform="rotate(-90 115.4 154.4)">6</text>
<text x="118" y="154.4" transform="rotate(-90 118 154.4)">7</text>
<text x="120.5" y="154.4" transform="rotate(-90 120.5 154.4)">8</text>
<text x="45.6" y="166.4" transform="rotate(-90 45.6 166.4)">14</text>
<text x="74.8" y="166.4" transform="rotate(-90 74.8 166.4)">14</text>
<text x="45.6" y="186.2" transform="rotate(-90 45.6 186.2)">7</text>
<text x="74.8" y="186.2" transform="rotate(-90 74.8 186.2)">7</text>
</g>
<g font-size="1.3" fill="#725600">
<text x="38.5" y="44.1">ADDR_BUS_0</text>
<text x="38.5" y="46.7">ADDR_BUS_1</text>
<text x="263.1" y="44.1">BUS_0</text>
<text x="263.1" y="46.7">BUS_1</text>
<text x="38.5" y="49.2">ADDR_BUS_2</text>
<text x="38.5" y="51.8">ADDR_BUS_3</text>
<text x="263.1" y="51.8">BUS_3</text>
<text x="263.1" y="49.2">BUS_2</text>
<text x="38.5" y="54.3">ADDR_BUS_4</text>
<text x="38.5" y="59.4">ADDR_BUS_6</text>
<text x="38.5" y="56.8">ADDR_BUS_5</text>
<text x="263.1" y="54.3">BUS_4</text>
<text x="263.1" y="59.4">BUS_6</text>
<text x="263.1" y="56.8">BUS_5</text>
<text x="38.5" y="61.9">ADDR_BUS_7</text>
<text x="38.5" y="64.5">ADDR_BUS_8</text>
<text x="263.1" y="61.9">BUS_7</text>
<text x="37.3" y="69.5">ADDR_BUS_10</text>
<text x="38.5" y="67">ADDR_BUS_9</text>
<text x="80.2" y="67">RAM_CS</text>
<text x="37.3" y="74.6">ADDR_BUS_12</text>
<text x="37.3" y="77.2">ADDR_BUS_13</text>
<text x="37.3" y="72.1">ADDR_BUS_11</text>
<text x="37.3" y="79.7">ADDR_BUS_14</text>
<text x="35.1" y="102.6">PROG</text>
<text x="22.1" y="124.2">RAM_I</text>
<text x="24" y="129.2">CLK</text>
<text x="39.2" y="140.7">RAM_O</text>
</g>
<g font-size="1.3" fill="#0f0f0f">
<text x="224.8" y="65.9">RAM_DIR</text>
<text x="224.8" y="68.5">RAM_OE</text>
<text x="82.6" y="73.5">RAM_WE</text>
<text x="64.8" y="114.2">RAM_WE</text>
<text x="79.5" y="125.6">RAM_DIR</text>
<text x="64.9" y="137">RAM_OE</text>
</g>
</svg>
